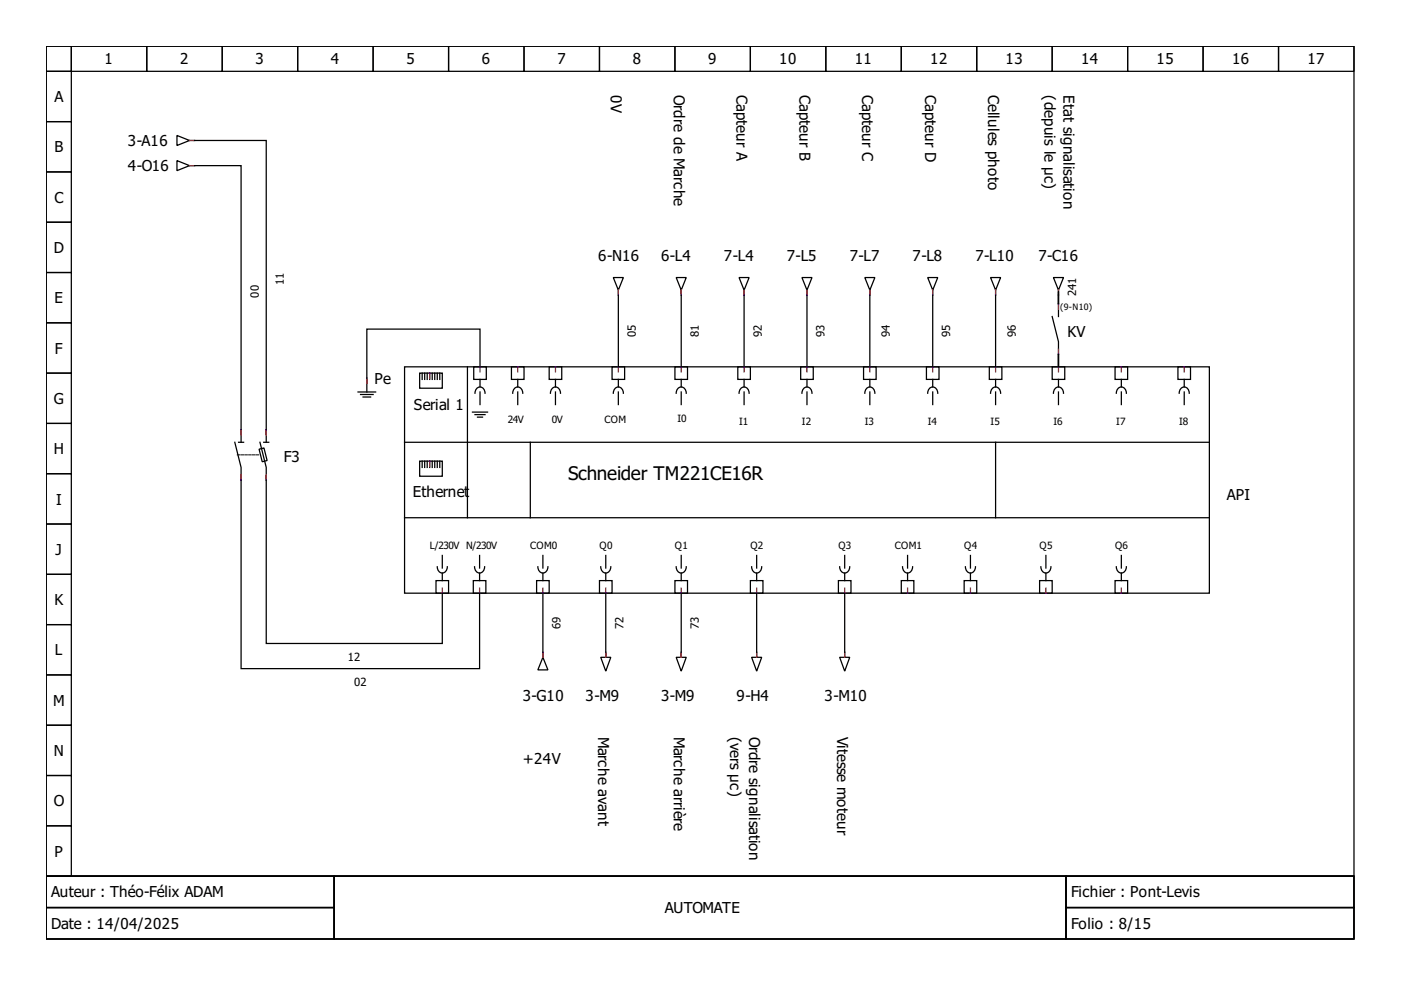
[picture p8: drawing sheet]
<svg xmlns="http://www.w3.org/2000/svg" width="297mm" height="210mm" viewBox="0 0 297 210" stroke-linecap="round" stroke-linejoin="round" font-family="sans-serif">
<g fill="none" stroke="#000" stroke-width=".27">
<path d="M9.8 9.8h277.3v176h-277.3zM9.8 9.8h5.3v5.3h-5.3zM9.8 15.1h5.3v10.7h-5.3zM15.1 9.8h16v5.3h-16zM31.1 9.8h16v5.3h-16zM47.1 9.8h16v5.3h-16zM63.1 9.8h16v5.3h-16zM79.1 9.8h16v5.3h-16zM95.1 9.8h16v5.3h-16zM111.1 9.8h16v5.3h-16zM127.1 9.8h16v5.3h-16zM143.1 9.8h16v5.3h-16z"/>
<path d="M159.1 9.8h16v5.3h-16zM175.1 9.8h16v5.3h-16zM191.1 9.8h16v5.3h-16zM207.1 9.8h16v5.3h-16zM223.1 9.8h16v5.3h-16zM239.1 9.8h16v5.3h-16zM255.1 9.8h16v5.3h-16zM271.1 9.8h16v5.3h-16zM9.8 25.8h5.3v10.7h-5.3zM9.8 36.5h5.3v10.6h-5.3zM37.5 34.1l2.7 1-2.7 1.1zM37.5 28.7l2.7 1.1-2.7 1.1z"/>
<path d="M40.2 35.1h.8M40.2 29.8h.8M41.3 29.8h15.1v64M41.3 35.1h9.8v58.7M9.8 47.1h5.3v10.7h-5.3zM9.8 57.8h5.3v10.6h-5.3zM130 58.8h2.2l-1.1 2.7zM143.4 58.8h2.1l-1.1 2.7zM156.7 58.8h2.1l-1 2.7zM170 58.8h2.2l-1.1 2.7zM183.4 58.8h2.1l-1.1 2.7zM196.7 58.8h2.1l-1 2.7z"/>
<path d="M210 58.8h2.2l-1.1 2.7zM223.3 58.8h2.2l-1.1 2.7zM9.8 68.4h5.3v10.7h-5.3zM9.8 79.1h5.3v10.7h-5.3zM85.8 77.8h170.6v48h-170.6zM89 79.1h4.8v3.2h-4.8zM89.5 79.1v1.3M90 79.1v1.3M90.6 79.1v1.3M91.1 79.1v1.3M91.6 79.1v1.3M92.2 79.1v1.3"/>
<path d="M92.7 79.1v1.3M93.2 79.1v1.3M99.1 77.8v32M100.4 77.8h2.7v2.6h-2.7zM101.8 77.8v-8h-24v10.4M108.4 77.8h2.7v2.6h-2.7zM116.4 77.8h2.7v2.6h-2.7zM129.8 77.8h2.6v2.6h-2.6zM131.1 62.6v15.2M131.1 61.5v.8M143.1 77.8h2.7v2.6h-2.7zM144.4 62.6v15.2"/>
<path d="M144.4 61.5v.8M156.4 77.8h2.7v2.6h-2.7zM157.8 61.5v.8M157.8 62.6v15.2M169.8 77.8h2.6v2.6h-2.6zM171.1 61.5v.8M171.1 62.6v15.2M183.1 77.8h2.7v2.6h-2.7zM184.4 61.5v.8M184.4 62.6v15.2M196.4 77.8h2.7v2.6h-2.7zM197.8 61.5v.8"/>
<path d="M197.8 62.6v15.2M209.8 77.8h2.6v2.6h-2.6zM211.1 61.5v.8M211.1 62.6v15.2M223.1 67.1l1.3 5.3v5.4M223.1 77.8h2.6v2.6h-2.6zM224.4 61.5v.8M224.4 62.6v1.8v-2.6v5.3M236.4 77.8h2.7v2.6h-2.7zM249.7 77.8h2.7v2.6h-2.7zM9.8 89.8h5.3v10.6h-5.3zM49.8 93.8l1.3 5.3v42.7h50.6v-16"/>
<path d="M50.6 93.8h1M54.9 95.2l1.1-.2 .6 2.6-1 .3zM55.1 93.8l1.3 5.3v37.3h37.4v-10.6M55.9 93.8h1.1M75.9 83.1h3.7M76.4 83.6h2.7M77 84.2h1.6M77.8 80.4v2.7M85.8 93.8h170.6M89 97.8h4.8v3.2h-4.8zM89.5 97.8v1.3M90 97.8v1.3"/>
<path d="M90.6 97.8v1.3M91.1 97.8v1.3M91.6 97.8v1.3M92.2 97.8v1.3M92.7 97.8v1.3M93.2 97.8v1.3M100.2 87.4h3.2M100.7 83.4a1.09 1.09 0 0 1 1.1-1.4 1.09 1.09 0 0 1 1 1.4M100.7 87.9h2.1M101.2 88.4h1.1M101.8 80.4v1.6M101.8 83.1v2.7"/>
<path d="M108.7 83.4a1.09 1.09 0 0 1 1.1-1.4 1.09 1.09 0 0 1 1 1.4M109.8 80.4v1.6M109.8 83.1v2.7M112.4 93.8v16M116.7 83.4a1.09 1.09 0 0 1 1.1-1.4 1.09 1.09 0 0 1 1 1.4M117.8 80.4v1.6M117.8 83.1v2.7M130 83.4a1.09 1.09 0 0 1 1.1-1.4 1.09 1.09 0 0 1 1.1 1.4M131.1 80.4v1.6M131.1 83.1v2.7M143.4 83.4a1.09 1.09 0 0 1 1-1.4 1.09 1.09 0 0 1 1.1 1.4M144.4 80.4v1.6"/>
<path d="M144.4 83.1v2.7M156.7 83.4a1.09 1.09 0 0 1 1.1-1.4 1.09 1.09 0 0 1 1 1.4M157.8 80.4v1.6M157.8 83.1v2.7M170 83.4a1.09 1.09 0 0 1 1.1-1.4 1.09 1.09 0 0 1 1.1 1.4M171.1 80.4v1.6M171.1 83.1v2.7M183.4 83.4a1.09 1.09 0 0 1 1-1.4 1.09 1.09 0 0 1 1.1 1.4M184.4 80.4v1.6M184.4 83.1v2.7M196.7 83.4a1.09 1.09 0 0 1 1.1-1.4 1.09 1.09 0 0 1 1 1.4M197.8 80.4v1.6"/>
<path d="M197.8 83.1v2.7M210 83.4a1.09 1.09 0 0 1 1.1-1.4 1.09 1.09 0 0 1 1.1 1.4M211.1 80.4v1.6M211.1 83.1v2.7M211.1 93.8v16M223.3 83.4a1.09 1.09 0 0 1 1.1-1.4 1.09 1.09 0 0 1 1.1 1.4M224.4 80.4v1.6M224.4 83.1v2.7M236.7 83.4a1.09 1.09 0 0 1 1-1.4 1.09 1.09 0 0 1 1.1 1.4M237.7 80.4v1.6M237.7 83.1v2.7M250 83.4a1.09 1.09 0 0 1 1.1-1.4 1.09 1.09 0 0 1 1 1.4"/>
<path d="M251.1 80.4v1.6M251.1 83.1v2.7M9.8 100.4h5.3v10.7h-5.3zM9.8 111.1h5.3v10.7h-5.3zM85.8 109.8h170.6M93.8 117.8v2.6M101.7 117.8v2.6M115.1 117.8v2.6M128.4 117.8v2.6M144.4 117.8v2.6M160.4 117.8v2.6M179.1 117.8v2.6"/>
<path d="M192.4 117.8v2.6M205.8 117.8v2.6M221.7 117.8v2.6M237.7 117.8v2.6M9.8 121.8h5.3v10.6h-5.3zM9.8 132.4h5.3v10.7h-5.3zM92.4 123.1h2.7v2.7h-2.7zM92.7 120.2a1.09 1.09 0 0 0 1.1 1.3 1.09 1.09 0 0 0 1-1.3M93.8 121.5v1.6M100.3 123.1h2.7v2.7h-2.7zM100.6 120.2a1.09 1.09 0 0 0 1.1 1.3 1.09 1.09 0 0 0 1-1.3M101.7 121.5v1.6"/>
<path d="M113.8 123.1h2.6v2.7h-2.6zM114 120.2a1.09 1.09 0 0 0 1.1 1.3 1.09 1.09 0 0 0 1.1-1.3M115.1 125.8v12.5M115.1 139.4l1.1 2.6h-2.2zM115.1 138.6v.8M115.1 121.5v1.6M127.1 123.1h2.7v2.7h-2.7zM127.4 139.4h2.1l-1.1 2.9zM127.4 120.2a1.09 1.09 0 0 0 1 1.3 1.09 1.09 0 0 0 1.1-1.3M128.4 138.6v.8M128.4 125.8v12.5M128.4 121.5v1.6"/>
<path d="M143.1 123.1h2.7v2.7h-2.7zM143.4 139.4h2.1l-1.1 2.9zM143.4 120.2a1.09 1.09 0 0 0 1 1.3 1.09 1.09 0 0 0 1.1-1.3M144.4 125.8v12.5M144.4 138.6v.8M144.4 121.5v1.6M159.1 123.1h2.7v2.7h-2.7zM159.4 139.4h2.1l-1.1 2.9zM159.4 120.2a1.09 1.09 0 0 0 1 1.3 1.09 1.09 0 0 0 1.1-1.3M160.4 138.6v.8M160.4 125.8v12.5M160.4 121.5v1.6"/>
<path d="M177.8 123.1h2.6v2.7h-2.6zM178 139.4h2.2l-1.1 2.9zM178 120.2a1.09 1.09 0 0 0 1.1 1.3 1.09 1.09 0 0 0 1.1-1.3M179.1 125.8v12.5M179.1 138.6v.8M179.1 121.5v1.6M191.1 123.1h2.7v2.7h-2.7zM191.4 120.2a1.09 1.09 0 0 0 1 1.3 1.09 1.09 0 0 0 1.1-1.3M192.4 121.5v1.6M204.4 123.1h2.7v2.7h-2.7zM204.7 120.2a1.09 1.09 0 0 0 1.1 1.3 1.09 1.09 0 0 0 1-1.3M205.8 121.5v1.6"/>
<path d="M220.4 123.1h2.7v2.7h-2.7zM220.7 120.2a1.09 1.09 0 0 0 1 1.3 1.09 1.09 0 0 0 1.1-1.3M221.7 121.5v1.6M236.4 123.1h2.7v2.7h-2.7zM236.7 120.2a1.09 1.09 0 0 0 1 1.3 1.09 1.09 0 0 0 1.1-1.3M237.7 121.5v1.6M9.8 143.1h5.3v10.7h-5.3zM9.8 153.8h5.3v10.6h-5.3zM9.8 164.4h5.3v10.7h-5.3zM9.8 175.1h5.3v10.7h-5.3zM9.8 185.8h277.3v13.3h-277.3zM9.8 185.8h61v6.6h-61z"/>
<path d="M9.8 192.4h61v6.7h-61zM70.8 185.8h155.2v13.3h-155.2zM226 185.8h61.1v6.6h-61.1zM226 192.4h61.1v6.7h-61.1z"/>
</g>
<g fill="none" stroke="#f00" stroke-width=".27">
<path d="M40.2 35.1h1.1M40.2 29.8h1.1M91.1 79.1v1.1M101.8 77.8v1M109.8 77.8v1M117.8 77.8v1M131.1 61.5v1.1M131.1 77.8v1M144.4 61.5v1.1M144.4 77.8v1M157.8 61.5v1.1M157.8 77.8v1"/>
<path d="M171.1 61.5v1.1M171.1 77.8v1M184.4 61.5v1.1M184.4 77.8v1M197.8 61.5v1.1M197.8 77.8v1M211.1 61.5v1.1M211.1 77.8v1M224.4 61.5v1.1M224.4 64.4v1.1M224.4 74v1.1M224.4 77.8v1"/>
<path d="M237.7 77.8v1M251.1 77.8v1M51.1 91.1v1.1M56.4 91.1v1.1M77.8 80.2v1M91.1 97.8v1M51.1 100.7v1.1M56.4 100.7v1.1M93.8 124.7v1.1M101.7 124.7v1.1M115.1 138.3v1.1M115.1 124.7v1.1"/>
<path d="M128.4 138.3v1.1M128.4 124.7v1.1M144.4 138.3v1.1M144.4 124.7v1.1M160.4 138.3v1.1M160.4 124.7v1.1M179.1 138.3v1.1M179.1 124.7v1.1M192.4 124.7v1.1M205.8 124.7v1.1M221.7 124.7v1.1M237.7 124.7v1.1"/>
</g>
<g fill="none" stroke="#00f" stroke-width=".27">
<path d="M41.3 29.8h.1M41.3 35.1h.1M91.1 79.1h.1M101.8 77.8h.1M109.8 77.8h.1M117.8 77.8h.1M131.1 62.6h.1M131.1 77.8h.1M144.4 62.6h.1M144.4 77.8h.1M157.8 62.6h.1M157.8 77.8h.1"/>
<path d="M171.1 62.6h.1M171.1 77.8h.1M184.4 62.6h.1M184.4 77.8h.1M197.8 62.6h.1M197.8 77.8h.1M211.1 62.6h.1M211.1 77.8h.1M224.4 62.6h.1M224.4 64.4h.1M224.4 75.1h.1M224.4 77.8h.1"/>
<path d="M237.7 77.8h.1M251.1 77.8h.1M51.1 91.1h.1M56.4 91.1h.1M77.8 80.2h.1M91.1 97.8h.1M51.1 101.8h.1M56.4 101.8h.1M93.8 125.8h.1M101.7 125.8h.1M115.1 138.3h.1M115.1 125.8h.1"/>
<path d="M128.4 138.3h.1M128.4 125.8h.1M144.4 138.3h.1M144.4 125.8h.1M160.4 138.3h.1M160.4 125.8h.1M179.1 138.3h.1M179.1 125.8h.1M192.4 125.8h.1M205.8 125.8h.1M221.7 125.8h.1M237.7 125.8h.1"/>
</g>
<path d="M50.3 96.4h4.8" fill="none" stroke="#000" stroke-width=".21" stroke-dasharray=".5 .3"/>
<text font-size="4" x="120.4" y="101.8">Schneider TM221CE16R</text>
<g font-size="3.2">
<text x="22.2" y="13.7">1</text>
<text x="38.2" y="13.7">2</text>
<text x="54.2" y="13.7">3</text>
<text x="70.2" y="13.7">4</text>
<text x="86.2" y="13.7">5</text>
<text x="102.2" y="13.7">6</text>
<text x="118.2" y="13.7">7</text>
<text x="134.2" y="13.7">8</text>
<text x="150.2" y="13.7">9</text>
<text x="165.2" y="13.7">10</text>
<text x="181.2" y="13.7">11</text>
<text x="197.2" y="13.7">12</text>
<text x="213.2" y="13.7">13</text>
<text x="229.2" y="13.7">14</text>
<text x="245.2" y="13.7">15</text>
<text x="261.2" y="13.7">16</text>
<text x="277.2" y="13.7">17</text>
<text x="11.5" y="21.7">A</text>
<text x="129.5" y="20.2" transform="rotate(90 129.5 20.2)">0V</text>
<text x="142.8" y="20.2" transform="rotate(90 142.8 20.2)">Ordre de Marche</text>
<text x="156.2" y="20.2" transform="rotate(90 156.2 20.2)">Capteur A</text>
<text x="169.5" y="20.2" transform="rotate(90 169.5 20.2)">Capteur B</text>
<text x="182.8" y="20.2" transform="rotate(90 182.8 20.2)">Capteur C</text>
<text x="196.2" y="20.2" transform="rotate(90 196.2 20.2)">Capteur D</text>
<text x="209.5" y="20.2" transform="rotate(90 209.5 20.2)">Cellules photo</text>
<text x="221.5" y="20.2" transform="rotate(90 221.5 20.2)">(depuis le µc)</text>
<text x="225.5" y="20.2" transform="rotate(90 225.5 20.2)">Etat signalisation</text>
<text x="11.5" y="32.3">B</text>
<text x="27.1" y="31">3-A16</text>
<text x="27.1" y="36.3">4-O16</text>
<text x="11.5" y="43">C</text>
<text x="11.4" y="53.6">D</text>
<text x="126.8" y="55.4">6-N16</text>
<text x="140.2" y="55.4">6-L4</text>
<text x="153.5" y="55.4">7-L4</text>
<text x="166.8" y="55.4">7-L5</text>
<text x="180.2" y="55.4">7-L7</text>
<text x="193.5" y="55.4">7-L8</text>
<text x="206.8" y="55.4">7-L10</text>
<text x="220.2" y="55.4">7-C16</text>
<text x="11.5" y="64.3">E</text>
<text x="226.3" y="71.5">KV</text>
<text x="11.7" y="75">F</text>
<text x="79.4" y="81.4">Pe</text>
<text x="11.4" y="85.6">G</text>
<text x="87.8" y="86.9">Serial 1</text>
<text x="11.4" y="96.3">H</text>
<text x="60.2" y="98">F3</text>
<text x="11.9" y="107">I</text>
<text x="87.5" y="105.3">Ethernet</text>
<text x="260.1" y="106">API</text>
<text x="11.8" y="117.6">J</text>
<text x="11.5" y="128.3">K</text>
<text x="11.7" y="139">L</text>
<text x="11.3" y="149.6">M</text>
<text x="110.8" y="148.7">3-G10</text>
<text x="124.2" y="148.7">3-M9</text>
<text x="140.2" y="148.7">3-M9</text>
<text x="156.2" y="148.7">9-H4</text>
<text x="174.8" y="148.7">3-M10</text>
<text x="11.4" y="160.3">N</text>
<text x="126.8" y="156.2" transform="rotate(90 126.8 156.2)">Marche avant</text>
<text x="142.8" y="156.2" transform="rotate(90 142.8 156.2)">Marche arrière</text>
<text x="154.8" y="156.2" transform="rotate(90 154.8 156.2)">(vers µc)</text>
<text x="158.8" y="156.2" transform="rotate(90 158.8 156.2)">Ordre signalisation</text>
<text x="177.5" y="156.2" transform="rotate(90 177.5 156.2)">Vitesse moteur</text>
<text x="110.8" y="162">+24V</text>
<text x="11.4" y="171">O</text>
<text x="11.5" y="181.6">P</text>
<text x="10.9" y="190.3">Auteur : Théo-Félix ADAM</text>
<text x="227.1" y="190.3">Fichier : Pont-Levis</text>
<text x="10.9" y="197">Date : 14/04/2025</text>
<text x="141" y="193.6">AUTOMATE</text>
<text x="227.1" y="197">Folio : 8/15</text>
</g>
<g font-size="2.4">
<text x="54.8" y="63.1" transform="rotate(-90 54.8 63.1)">00</text>
<text x="60.2" y="60.4" transform="rotate(-90 60.2 60.4)">11</text>
<text x="228.1" y="62.8" transform="rotate(-90 228.1 62.8)">241</text>
<text x="134.8" y="71.5" transform="rotate(-90 134.8 71.5)">05</text>
<text x="148.2" y="71.5" transform="rotate(-90 148.2 71.5)">81</text>
<text x="161.5" y="71.5" transform="rotate(-90 161.5 71.5)">92</text>
<text x="174.8" y="71.5" transform="rotate(-90 174.8 71.5)">93</text>
<text x="188.7" y="71.5" transform="rotate(-90 188.7 71.5)">94</text>
<text x="201.5" y="71.5" transform="rotate(-90 201.5 71.5)">95</text>
<text x="215.4" y="71.5" transform="rotate(-90 215.4 71.5)">96</text>
<text x="118.8" y="133.4" transform="rotate(-90 118.8 133.4)">69</text>
<text x="132.2" y="133.4" transform="rotate(-90 132.2 133.4)">72</text>
<text x="148.2" y="133.4" transform="rotate(-90 148.2 133.4)">73</text>
<text x="73.8" y="140.2">12</text>
<text x="75.1" y="145.5">02</text>
</g>
<g font-size="2.1">
<text x="107.6" y="89.8">24V</text>
<text x="117" y="89.7">0V</text>
<text x="128.2" y="89.8">COM</text>
<text x="143.6" y="89.5">I0</text>
<text x="156.7" y="90">I1</text>
<text x="170" y="90">I2</text>
<text x="183.4" y="90">I3</text>
<text x="196.7" y="90">I4</text>
<text x="210" y="90">I5</text>
<text x="223.3" y="90">I6</text>
<text x="236.7" y="90">I7</text>
<text x="250" y="90">I8</text>
<text x="91.1" y="116.4">L/230V N/230V</text>
<text x="112.4" y="116.4">COM0</text>
<text x="127.1" y="116.4">Q0</text>
<text x="143.1" y="116.4">Q1</text>
<text x="159.1" y="116.4">Q2</text>
<text x="177.8" y="116.4">Q3</text>
<text x="189.8" y="116.4">COM1</text>
<text x="204.4" y="116.4">Q4</text>
<text x="220.4" y="116.4">Q5</text>
<text x="236.4" y="116.4">Q6</text>
</g>
<text font-size="1.9" x="224.7" y="65.6">(9-N10)</text>
</svg>
